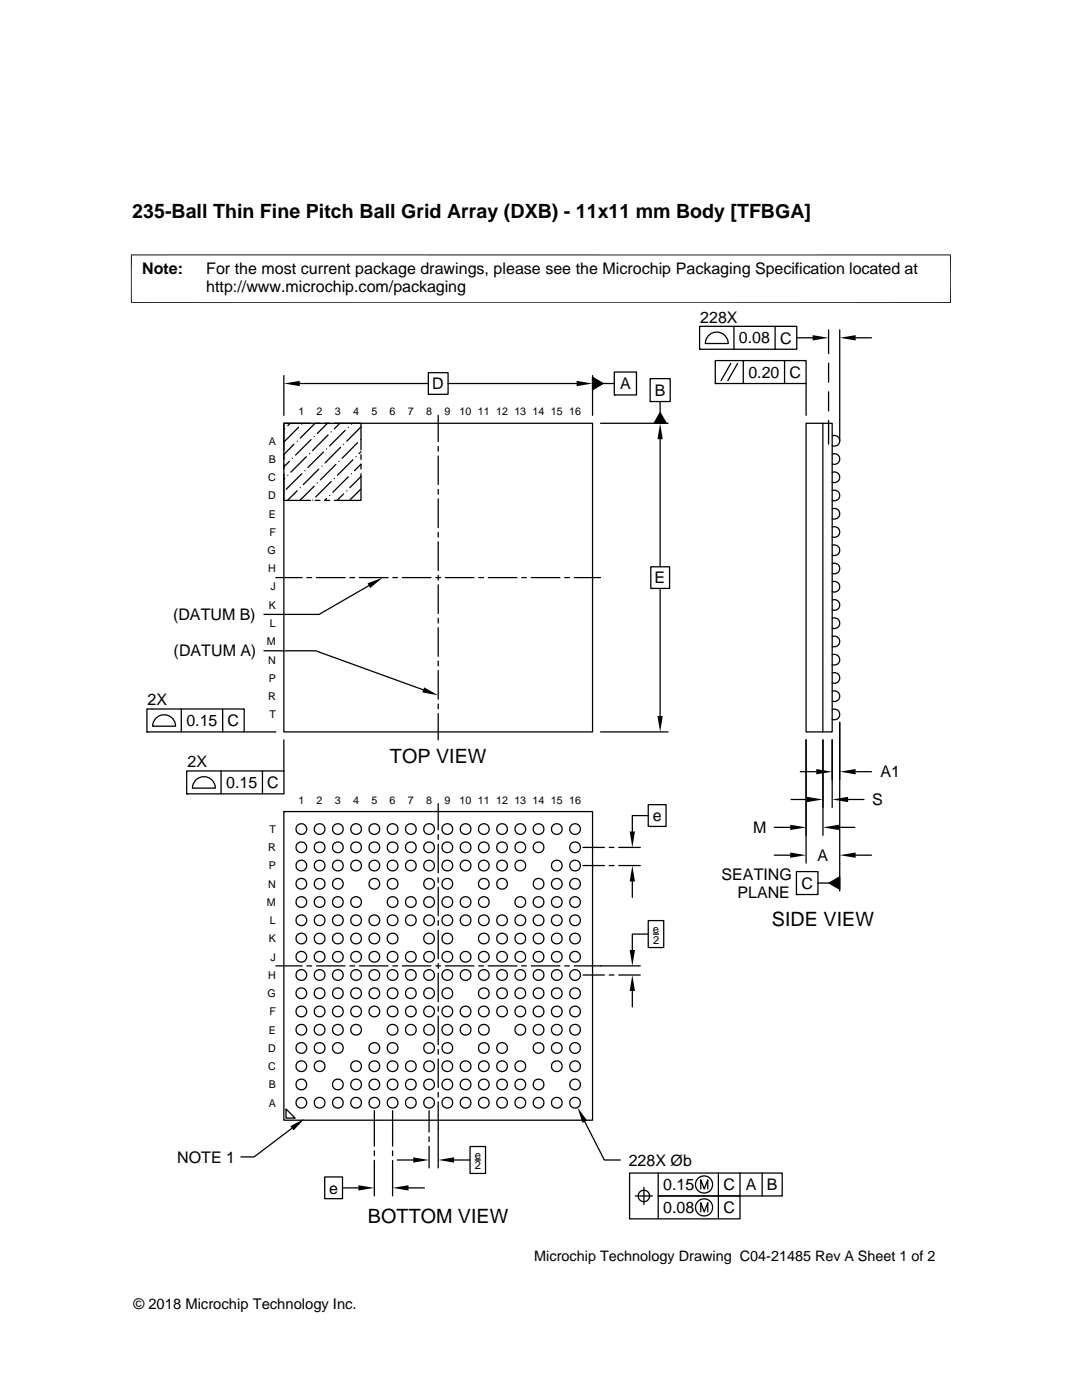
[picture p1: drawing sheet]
<svg xmlns="http://www.w3.org/2000/svg" width="216mm" height="279mm" viewBox="0 0 216 279" stroke-linecap="round" stroke-linejoin="round" font-family="sans-serif">
<g fill="none" stroke="#000" stroke-width=".25">
<path d="M56.6 75v7.9M59.8 76.5h25.7M85.5 74.4h3.9v4.3h-3.9zM89.4 76.5h25.7M118.2 75v7.9M118.2 75.3l2.2 1.2-2.2 1.3zM120.4 76.5h2.2M122.6 74.3h4.4v4.5h-4.4zM122.6 78.8h.1M129.7 75.6h4v4.5h-4zM139.6 65.1h19.4v4.6h-19.4zM139.6 69.7h.1"/>
<path d="M141.5 66.9a2.29 2.29 0 0 1 2.5-.4 2.29 2.29 0 0 1 1.3 2.1h-4.6l.4-1.2zM142.7 72h18.1v4.5h-18.1zM142.7 76.5h.1M145.8 72.5l-1.9 3.5M146.5 65.1v4.6M147.2 72.5l-2 3.5M148.3 72v4.5M154.7 65.1v4.6M156.5 72v4.5M159 67.4h3.2M160.8 76.5v6.4M165.3 65.8v4.8"/>
<path d="M165.3 72.5v3.8M165.3 78.2v3.8M167.6 65.8v22.2M170.7 67.4h3.2M56.6 84.5h61.6v61.6h-61.6zM56.6 84.5h.1M56.6 90.7v1M56.6 92.6v1M56.6 94.6v5.3h5.4M56.8 85.6h.1M56.8 95.5l-.2 .2M57.4 94.8h.1"/>
<path d="M57.7 92.1l-1.1 1.1M57.9 84.5l-.5 .5M58.4 91.5h.1M58.7 88.7l-2.1 2M59.3 88.1h.1M59.3 98l-1.9 1.9M59.6 85.3l-3 2.9M59.9 97.3h.1M60.2 84.6h.1M60.2 94.6l-3.1 3M60.8 93.9h.1M61.1 91.1l-3.1 3.1"/>
<path d="M61.8 90.5h.1M62 84.5h-5.4v5.3M62.1 87.7l-3.1 3.1M62.4 99.8h.1M62.7 87.1h.1M62.7 97l-2.9 2.9M62.9 84.5l-3 2.9M62.9 99.9h1M62.9 84.5h1M63.3 96.4h.1M63.6 93.6l-3.1 3.1M64.2 93h.1"/>
<path d="M64.5 90.2l-3.1 3.1M64.8 84.5h1M65.2 89.6h.1M65.2 99.5l-.4 .4h1M65.3 84.5l-2 2M65.5 86.8l-3.1 3.1M65.8 98.9h.1M66.1 86.2h.1M66.1 96.1l-3.1 3.1M66.7 95.5h.1M66.7 84.5h5.3v5.3M67 92.7l-3.1 3.1"/>
<path d="M67.6 92.1h.1M67.8 84.5l-1.1 1.1M67.9 89.3l-3 3.1M68.6 88.7h.1M68.6 98.6l-1.3 1.3M68.9 85.9l-3.1 3.1M69.2 98h.1M69.5 85.3h.1M69.5 95.2l-3.1 3.1M70.1 94.6h.1M70.3 84.5l-.2 .1M70.4 91.8l-3.1 3"/>
<path d="M71 91.1h.1M71.4 88.3l-3.1 3.2M72 87.7h.1M72 97.6l-2.3 2.3M72 85.2l-2.8 2.9M72 90.1l-.4 .4M72 94.6v5.3h-5.3M72 93.6v-1l-1.3 1.3M72 90.7v1M72 95.1l-2.2 2.2M87.4 82.9v5.2M87.4 89.1v.9"/>
<path d="M87.4 91v5.7M87.4 97.7v.9M87.4 99.6v5.7M119.8 84.5h13.5M129.7 80.1h.1M131.7 87.7v25.4M131.7 82.4l1.2 2.1h-2.4zM131.7 80.1v2.3M160.8 84.5h5.3v61.6h-5.3zM164.2 84.5v61.6M165.3 83.9v4.7M166.1 97.9a1.07 1.07 0 0 1 1.5 1 1.07 1.07 0 0 1-1.5 1"/>
<path d="M166.1 94.3a1.07 1.07 0 0 1 1.5 1 1.07 1.07 0 0 1-1.5 .9M166.1 90.6a1.07 1.07 0 0 1 1.5 1 1.07 1.07 0 0 1-1.5 1M166.1 87a1.07 1.07 0 0 1 1.5 1 1.07 1.07 0 0 1-1.5 .9M55.1 115.3h5.2M61.2 115.3h1M63.1 115.3h5.8M69.8 115.3h1M71.7 115.3h5.7M73.6 116.9l-9.9 5.7h-11M78.4 115.3h.9M80.3 115.3h5.7M87 115.3h.9"/>
<path d="M87.4 106.2v1M87.4 108.1v5.8M87.4 114.8v1M87.4 116.7v5.7M88.9 115.3h5.7M95.5 115.3h1M97.4 115.3h5.7M104.1 115.3h1M106 115.3h5.7M112.7 115.3h.9M114.6 115.3h5.2M129.9 113.1h3.7v4.3h-3.7z"/>
<path d="M131.7 117.4v25.5M166.1 119.8a1.07 1.07 0 0 1 1.5 .9 1.07 1.07 0 0 1-1.5 1M166.1 116.1a1.07 1.07 0 0 1 1.5 1 1.07 1.07 0 0 1-1.5 1M166.1 112.5a1.07 1.07 0 0 1 1.5 1 1.07 1.07 0 0 1-1.5 .9M166.1 108.8a1.07 1.07 0 0 1 1.5 1 1.07 1.07 0 0 1-1.5 1M166.1 105.2a1.07 1.07 0 0 1 1.5 1 1.07 1.07 0 0 1-1.5 .9M166.1 101.6a1.07 1.07 0 0 1 1.5 .9 1.07 1.07 0 0 1-1.5 1M52.7 129.9h10.3l21.5 7.8M87.4 123.4v.9M87.4 125.3v5.7M87.4 131.9v1M87.4 133.8v5.8"/>
<path d="M166.1 138a1.07 1.07 0 0 1 1.5 .9 1.07 1.07 0 0 1-1.5 1M166.1 134.3a1.07 1.07 0 0 1 1.5 1 1.07 1.07 0 0 1-1.5 1M166.1 130.7a1.07 1.07 0 0 1 1.5 1 1.07 1.07 0 0 1-1.5 .9M166.1 127a1.07 1.07 0 0 1 1.5 1 1.07 1.07 0 0 1-1.5 1M166.1 123.4a1.07 1.07 0 0 1 1.5 1 1.07 1.07 0 0 1-1.5 .9M29.3 141.5h19.4v4.6h-19.4zM29.3 146.1h.1M31.3 143.2a2.28 2.28 0 0 1 2.4-.4 2.28 2.28 0 0 1 1.3 2.1h-4.5l.3-1.2zM36.2 141.5v4.6M37.3 153.9h19.4v4.5h-19.4zM37.3 158.4h.1M39.2 155.6a2.28 2.28 0 0 1 2.4-.4 2.28 2.28 0 0 1 1.4 2.1h-4.6l.3-1.2z"/>
<path d="M44.1 153.9v4.5M44.4 141.5v4.6M48.7 146.1h6.4M52.4 153.9v4.5M56.6 147.7v6.2M87.4 140.5v1M87.4 142.4v5.3M119.8 146.1h13.5M157.9 159.6h3.1M159.7 154h3.2M160.8 147.7v24.6M164.2 147.7v19"/>
<path d="M166.1 147.7v13.4M166.1 141.6a1.07 1.07 0 0 1 1.5 1 1.07 1.07 0 0 1-1.5 1M167.6 144.2v33.6M169.2 159.6h3.2M170.7 154h3.2M56.6 162h61.6v61.6h-61.6zM56.6 162h.1M87.4 160.4v5.2M87.4 166.6v.9M87.4 168.5v5.7M87.4 175.2v.9M87.4 177.1v5.7"/>
<path d="M116.3 172.7h4.3M116.3 169.1h4.3M121.6 172.7h.9M121.6 169.1h.9M123.5 172.7h4.3M123.5 169.1h4.3M126.2 175.9v3.2M129.3 160.6h3.6v4.3h-3.6zM129.3 162.8h-3.1v3.1M154.5 165.1h3.2M154.5 170.7h3.2M158.9 173.9h4.3v4.6h-4.3z"/>
<path d="M158.9 178.5h.1M163.2 176.2h2.2M165.4 176.2l2.2-1.2v2.5zM167.4 165.1h3.2M170.7 170.7h3.2M55.1 192.8h5.2M61.2 192.8h1M63.1 192.8h5.8M69.8 192.8h1M71.7 192.8h5.7M78.4 192.8h.9M80.3 192.8h5.7"/>
<path d="M87 192.8h.9M87.4 183.7v1M87.4 185.6v5.7M87.4 192.3v1M87.4 194.2v5.7M88.9 192.8h5.7M95.5 192.8h1M97.4 192.8h5.7M104.1 192.8h1M106 192.8h5.7M112.7 192.8h.9M116.3 194.6h4.3"/>
<path d="M121.6 194.6h.9M123.5 194.6h4.3M126.2 197.8v3.1M127.8 192.8h-13.2M129.3 183.7h3.1v5.4h-3.1zM129.3 186.4h-3.1v3.2M130.4 186.4h1M87.4 200.9v.9M87.4 202.8v5.7M87.4 209.4v1M87.4 211.3v5.8M87.4 218v1"/>
<path d="M87.4 219.9v13.2M57.1 221.3l1.8 1.8h-1.8zM58.3 225.2l-7.6 5.7h-2.6M64.8 234.9h3.5v4.3h-3.5zM68.3 237.1h3.2M74.7 221.7v7M74.7 229.7v.9M74.7 231.6v7.1M78.3 221.7v7M78.3 229.7v.9M78.3 231.6v7.1M79.3 231.5h3.1"/>
<path d="M81.5 237.1h3.2M85.6 221.7v4.2M85.6 226.9v.9M85.6 228.8v4.3M90.6 231.5h3.2M93.8 228.8h3.1v5.4h-3.1zM94.8 231.5h1.1M116.7 223.8l3.9 7.7h3.2M126.8 238.7h3.4M128.5 237v3.4M131.3 234.1v4.6h16.4v4.5h-22.1v-9.1h30.5v4.6h-24.8v4.5M139.8 237.3v-1.8l.7 1.8 .7-1.8v1.8"/>
<path d="M143.3 234.1v9.1M147.7 234.1v4.6M152.1 234.1v4.6M139.8 241.9v-1.9l.7 1.9 .7-1.9v1.9"/>
<circle cx="60.1" cy="176.4" r="1.07"/>
<circle cx="60.1" cy="172.7" r="1.07"/>
<circle cx="60.1" cy="169.1" r="1.07"/>
<circle cx="60.1" cy="165.5" r="1.06"/>
<circle cx="63.8" cy="172.7" r="1.07"/>
<circle cx="63.8" cy="176.4" r="1.07"/>
<circle cx="63.8" cy="169.1" r="1.07"/>
<circle cx="63.8" cy="165.5" r="1.07"/>
<circle cx="67.4" cy="172.7" r="1.07"/>
<circle cx="67.4" cy="176.4" r="1.07"/>
<circle cx="67.4" cy="169.1" r="1.07"/>
<circle cx="67.4" cy="165.5" r="1.07"/>
<circle cx="71" cy="172.7" r="1.07"/>
<circle cx="71" cy="169.1" r="1.07"/>
<circle cx="71" cy="165.5" r="1.07"/>
<circle cx="74.7" cy="169.1" r="1.07"/>
<circle cx="74.7" cy="172.7" r="1.07"/>
<circle cx="74.7" cy="176.4" r="1.07"/>
<circle cx="74.7" cy="165.5" r="1.07"/>
<circle cx="78.3" cy="176.4" r="1.07"/>
<circle cx="78.3" cy="172.7" r="1.07"/>
<circle cx="78.3" cy="169.1" r="1.07"/>
<circle cx="78.3" cy="165.5" r="1.07"/>
<circle cx="82" cy="172.7" r="1.07"/>
<circle cx="82" cy="169.1" r="1.07"/>
<circle cx="82" cy="165.5" r="1.07"/>
<circle cx="85.6" cy="169.1" r="1.07"/>
<circle cx="85.6" cy="172.7" r="1.07"/>
<circle cx="85.6" cy="176.4" r="1.07"/>
<circle cx="85.6" cy="165.5" r="1.07"/>
<circle cx="89.3" cy="176.4" r="1.07"/>
<circle cx="89.3" cy="172.7" r="1.07"/>
<circle cx="89.3" cy="169.1" r="1.07"/>
<circle cx="89.3" cy="165.5" r="1.07"/>
<circle cx="92.9" cy="172.7" r="1.07"/>
<circle cx="92.9" cy="169.1" r="1.07"/>
<circle cx="92.9" cy="165.5" r="1.07"/>
<circle cx="96.5" cy="169.1" r="1.07"/>
<circle cx="96.5" cy="176.4" r="1.07"/>
<circle cx="96.5" cy="172.7" r="1.07"/>
<circle cx="96.5" cy="165.5" r="1.07"/>
<circle cx="100.2" cy="169.1" r="1.07"/>
<circle cx="100.2" cy="176.4" r="1.07"/>
<circle cx="100.2" cy="172.7" r="1.07"/>
<circle cx="100.2" cy="165.5" r="1.07"/>
<circle cx="103.8" cy="172.7" r="1.07"/>
<circle cx="103.8" cy="169.1" r="1.07"/>
<circle cx="103.8" cy="165.5" r="1.07"/>
<circle cx="107.5" cy="176.4" r="1.07"/>
<circle cx="107.5" cy="169.1" r="1.07"/>
<circle cx="107.5" cy="165.5" r="1.07"/>
<circle cx="111.1" cy="172.7" r="1.07"/>
<circle cx="111.1" cy="176.4" r="1.07"/>
<circle cx="111.1" cy="165.5" r="1.07"/>
<circle cx="114.7" cy="176.4" r="1.07"/>
<circle cx="114.7" cy="172.7" r="1.07"/>
<circle cx="114.7" cy="169.1" r="1.07"/>
<circle cx="114.7" cy="165.5" r="1.06"/>
<circle cx="60.1" cy="190.9" r="1.07"/>
<circle cx="60.1" cy="183.7" r="1.07"/>
<circle cx="60.1" cy="180" r="1.07"/>
<circle cx="60.1" cy="187.3" r="1.07"/>
<circle cx="60.1" cy="198.2" r="1.07"/>
<circle cx="60.1" cy="194.6" r="1.07"/>
<circle cx="63.8" cy="180" r="1.07"/>
<circle cx="63.8" cy="190.9" r="1.07"/>
<circle cx="63.8" cy="187.3" r="1.07"/>
<circle cx="63.8" cy="183.7" r="1.07"/>
<circle cx="63.8" cy="194.6" r="1.07"/>
<circle cx="63.8" cy="198.2" r="1.07"/>
<circle cx="67.4" cy="190.9" r="1.07"/>
<circle cx="67.4" cy="180" r="1.07"/>
<circle cx="67.4" cy="187.3" r="1.07"/>
<circle cx="67.4" cy="183.7" r="1.07"/>
<circle cx="67.4" cy="198.2" r="1.07"/>
<circle cx="67.4" cy="194.6" r="1.07"/>
<circle cx="71" cy="187.3" r="1.07"/>
<circle cx="71" cy="198.2" r="1.07"/>
<circle cx="71" cy="183.7" r="1.07"/>
<circle cx="71" cy="190.9" r="1.07"/>
<circle cx="71" cy="180" r="1.07"/>
<circle cx="71" cy="194.6" r="1.07"/>
<circle cx="74.7" cy="187.3" r="1.07"/>
<circle cx="74.7" cy="183.7" r="1.07"/>
<circle cx="74.7" cy="190.9" r="1.07"/>
<circle cx="74.7" cy="198.2" r="1.07"/>
<circle cx="74.7" cy="194.6" r="1.07"/>
<circle cx="78.3" cy="190.9" r="1.07"/>
<circle cx="78.3" cy="183.7" r="1.07"/>
<circle cx="78.3" cy="187.3" r="1.07"/>
<circle cx="78.3" cy="180" r="1.07"/>
<circle cx="78.3" cy="198.2" r="1.07"/>
<circle cx="78.3" cy="194.6" r="1.07"/>
<circle cx="82" cy="198.2" r="1.07"/>
<circle cx="82" cy="190.9" r="1.07"/>
<circle cx="82" cy="180" r="1.07"/>
<circle cx="82" cy="194.6" r="1.07"/>
<circle cx="82" cy="183.7" r="1.07"/>
<circle cx="85.6" cy="183.7" r="1.07"/>
<circle cx="85.6" cy="180" r="1.07"/>
<circle cx="85.6" cy="187.3" r="1.07"/>
<circle cx="85.6" cy="190.9" r="1.07"/>
<circle cx="85.6" cy="198.2" r="1.07"/>
<circle cx="85.6" cy="194.6" r="1.07"/>
<circle cx="89.3" cy="194.6" r="1.07"/>
<circle cx="89.3" cy="198.2" r="1.07"/>
<circle cx="89.3" cy="180" r="1.07"/>
<circle cx="89.3" cy="187.3" r="1.07"/>
<circle cx="89.3" cy="190.9" r="1.07"/>
<circle cx="89.3" cy="183.7" r="1.07"/>
<circle cx="92.9" cy="194.6" r="1.07"/>
<circle cx="92.9" cy="190.9" r="1.07"/>
<circle cx="92.9" cy="180" r="1.07"/>
<circle cx="92.9" cy="183.7" r="1.07"/>
<circle cx="96.5" cy="194.6" r="1.07"/>
<circle cx="96.5" cy="198.2" r="1.07"/>
<circle cx="96.5" cy="190.9" r="1.07"/>
<circle cx="96.5" cy="187.3" r="1.07"/>
<circle cx="96.5" cy="183.7" r="1.07"/>
<circle cx="96.5" cy="180" r="1.07"/>
<circle cx="100.2" cy="198.2" r="1.07"/>
<circle cx="100.2" cy="194.6" r="1.07"/>
<circle cx="100.2" cy="183.7" r="1.07"/>
<circle cx="100.2" cy="187.3" r="1.07"/>
<circle cx="100.2" cy="190.9" r="1.07"/>
<circle cx="103.8" cy="194.6" r="1.07"/>
<circle cx="103.8" cy="187.3" r="1.07"/>
<circle cx="103.8" cy="198.2" r="1.07"/>
<circle cx="103.8" cy="190.9" r="1.07"/>
<circle cx="103.8" cy="180" r="1.07"/>
<circle cx="103.8" cy="183.7" r="1.07"/>
<circle cx="107.5" cy="198.2" r="1.07"/>
<circle cx="107.5" cy="194.6" r="1.07"/>
<circle cx="107.5" cy="190.9" r="1.07"/>
<circle cx="107.5" cy="187.3" r="1.07"/>
<circle cx="107.5" cy="180" r="1.07"/>
<circle cx="107.5" cy="183.7" r="1.07"/>
<circle cx="111.1" cy="194.6" r="1.07"/>
<circle cx="111.1" cy="198.2" r="1.07"/>
<circle cx="111.1" cy="183.7" r="1.07"/>
<circle cx="111.1" cy="190.9" r="1.07"/>
<circle cx="111.1" cy="187.3" r="1.07"/>
<circle cx="111.1" cy="180" r="1.07"/>
<circle cx="114.7" cy="198.2" r="1.07"/>
<circle cx="114.7" cy="194.6" r="1.07"/>
<circle cx="114.7" cy="183.7" r="1.07"/>
<circle cx="114.7" cy="180" r="1.07"/>
<circle cx="114.7" cy="190.9" r="1.07"/>
<circle cx="114.7" cy="187.3" r="1.07"/>
<circle cx="60.1" cy="212.8" r="1.07"/>
<circle cx="60.1" cy="201.9" r="1.07"/>
<circle cx="60.1" cy="205.5" r="1.07"/>
<circle cx="60.1" cy="209.1" r="1.07"/>
<circle cx="60.1" cy="216.4" r="1.07"/>
<circle cx="63.8" cy="212.8" r="1.07"/>
<circle cx="63.8" cy="201.9" r="1.07"/>
<circle cx="63.8" cy="205.5" r="1.07"/>
<circle cx="63.8" cy="209.1" r="1.07"/>
<circle cx="67.4" cy="201.9" r="1.07"/>
<circle cx="67.4" cy="216.4" r="1.07"/>
<circle cx="67.4" cy="209.1" r="1.07"/>
<circle cx="67.4" cy="205.5" r="1.07"/>
<circle cx="71" cy="201.9" r="1.07"/>
<circle cx="71" cy="212.8" r="1.07"/>
<circle cx="71" cy="205.5" r="1.07"/>
<circle cx="71" cy="216.4" r="1.07"/>
<circle cx="74.7" cy="209.1" r="1.07"/>
<circle cx="74.7" cy="201.9" r="1.07"/>
<circle cx="74.7" cy="212.8" r="1.07"/>
<circle cx="74.7" cy="216.4" r="1.07"/>
<circle cx="78.3" cy="212.8" r="1.07"/>
<circle cx="78.3" cy="201.9" r="1.07"/>
<circle cx="78.3" cy="216.4" r="1.07"/>
<circle cx="78.3" cy="209.1" r="1.07"/>
<circle cx="78.3" cy="205.5" r="1.07"/>
<circle cx="82" cy="201.9" r="1.07"/>
<circle cx="82" cy="212.8" r="1.07"/>
<circle cx="82" cy="205.5" r="1.07"/>
<circle cx="82" cy="216.4" r="1.07"/>
<circle cx="85.6" cy="209.1" r="1.07"/>
<circle cx="85.6" cy="212.8" r="1.07"/>
<circle cx="85.6" cy="201.9" r="1.07"/>
<circle cx="85.6" cy="205.5" r="1.07"/>
<circle cx="85.6" cy="216.4" r="1.07"/>
<circle cx="89.3" cy="205.5" r="1.07"/>
<circle cx="89.3" cy="212.8" r="1.07"/>
<circle cx="89.3" cy="216.4" r="1.07"/>
<circle cx="89.3" cy="201.9" r="1.07"/>
<circle cx="89.3" cy="209.1" r="1.07"/>
<circle cx="92.9" cy="205.5" r="1.07"/>
<circle cx="92.9" cy="201.9" r="1.07"/>
<circle cx="92.9" cy="216.4" r="1.07"/>
<circle cx="92.9" cy="212.8" r="1.07"/>
<circle cx="96.5" cy="212.8" r="1.07"/>
<circle cx="96.5" cy="201.9" r="1.07"/>
<circle cx="96.5" cy="209.1" r="1.07"/>
<circle cx="96.5" cy="216.4" r="1.07"/>
<circle cx="96.5" cy="205.5" r="1.07"/>
<circle cx="100.2" cy="201.9" r="1.07"/>
<circle cx="100.2" cy="212.8" r="1.07"/>
<circle cx="100.2" cy="209.1" r="1.07"/>
<circle cx="100.2" cy="216.4" r="1.07"/>
<circle cx="103.8" cy="201.9" r="1.07"/>
<circle cx="103.8" cy="216.4" r="1.07"/>
<circle cx="103.8" cy="212.8" r="1.07"/>
<circle cx="103.8" cy="205.5" r="1.07"/>
<circle cx="107.5" cy="216.4" r="1.07"/>
<circle cx="107.5" cy="205.5" r="1.07"/>
<circle cx="107.5" cy="209.1" r="1.07"/>
<circle cx="107.5" cy="201.9" r="1.07"/>
<circle cx="111.1" cy="201.9" r="1.07"/>
<circle cx="111.1" cy="209.1" r="1.07"/>
<circle cx="111.1" cy="212.8" r="1.07"/>
<circle cx="111.1" cy="205.5" r="1.07"/>
<circle cx="114.7" cy="216.4" r="1.07"/>
<circle cx="114.7" cy="201.9" r="1.07"/>
<circle cx="114.7" cy="209.1" r="1.07"/>
<circle cx="114.7" cy="212.8" r="1.07"/>
<circle cx="114.7" cy="205.5" r="1.07"/>
<circle cx="60.1" cy="220.1" r="1.06"/>
<circle cx="63.8" cy="220.1" r="1.07"/>
<circle cx="67.4" cy="220.1" r="1.07"/>
<circle cx="71" cy="220.1" r="1.07"/>
<circle cx="74.7" cy="220.1" r="1.07"/>
<circle cx="78.3" cy="220.1" r="1.07"/>
<circle cx="82" cy="220.1" r="1.07"/>
<circle cx="85.6" cy="220.1" r="1.07"/>
<circle cx="89.3" cy="220.1" r="1.07"/>
<circle cx="92.9" cy="220.1" r="1.07"/>
<circle cx="96.5" cy="220.1" r="1.07"/>
<circle cx="100.2" cy="220.1" r="1.07"/>
<circle cx="103.8" cy="220.1" r="1.07"/>
<circle cx="107.5" cy="220.1" r="1.07"/>
<circle cx="111.1" cy="220.1" r="1.07"/>
<circle cx="114.7" cy="220.1" r="1.06"/>
<circle cx="128.5" cy="238.7" r="1.14"/>
<circle cx="140.5" cy="236.4" r="1.71"/>
<circle cx="140.5" cy="241" r="1.71"/>
</g>
<g fill="#000">
<path d="M56.6 76.5l3.2-.5v1.1zM115.1 76l3.1 .5-3.1 .6zM118.2 75.3l2.2 1.2-2.2 1.3zM162.2 66.9l3.1 .5-3.1 .5zM167.6 67.4l3.1-.5v1zM131.7 84.5l.5 3.2h-1zM131.7 82.4l1.2 2.1h-2.4zM73.3 116.4l3-1.1-2.4 2zM84.6 137.2l2.8 1.6-3.1-.6zM131.2 142.9h1l-.5 3.2zM161 159l3.2 .6-3.2 .5zM162.9 153.5l3.2 .5-3.2 .5z"/>
<path d="M166.1 159.6l3.1-.6v1.1zM167.6 154l3.1-.5v1zM126.2 172.7l.5 3.2h-1.1zM125.6 165.9h1.1l-.5 3.2zM157.7 164.6l3.1 .5-3.1 .6zM157.7 170.1l3.1 .6-3.1 .5zM164.2 165.1l3.2-.5v1.1zM165.4 176.2l2.2-1.2v2.5zM167.6 170.7l3.1-.6v1.1zM126.2 194.6l.5 3.2h-1.1zM125.6 189.6h1.1l-.5 3.2zM57.9 224.7l2.9-1.4-2.2 2.3z"/>
<path d="M71.5 236.5l3.2 .6-3.2 .5zM78.3 237.1l3.2-.6v1.1zM82.4 231l3.2 .5-3.2 .5zM87.4 231.5l3.2-.5v1zM115.2 221l1.9 2.6-.9 .5z"/>
</g>
<path d="M26.1 50.9h163.7M26.2 50.8v9.7M189.7 50.8v9.7M26.1 60.4h163.7" fill="none" stroke="#000" stroke-width=".2"/>
<g font-size="3.9">
<text x="26.4" y="43.5">235-Ball Thin Fine Pitch Ball Grid Array (DXB) - 11x11 mm Body [TFBGA]</text>
<text x="77.8" y="152.3">TOP VIEW</text>
<text x="154" y="184.8">SIDE VIEW</text>
<text x="73.4" y="244">BOTTOM VIEW</text>
</g>
<g font-size="3.2">
<text x="28.4" y="54.6">Note:</text>
<text x="41.1" y="58.3">http://www.microchip.com/packaging</text>
<text x="41.1" y="54.6">For the most current package drawings, please see the Microchip Packaging Specification located at</text>
<text x="139.7" y="64.4">228X</text>
<text x="147.4" y="68.5">0.08</text>
<text x="155.7" y="68.6">C</text>
<text x="86.3" y="77.7">D</text>
<text x="123.7" y="77.7">A</text>
<text x="149.3" y="75.4">0.20</text>
<text x="157.5" y="75.4">C</text>
<text x="130.6" y="79">B</text>
<text x="130.6" y="116.4">E</text>
<text x="34.5" y="123.8">(DATUM B)</text>
<text x="34.6" y="131">(DATUM A)</text>
<text x="29.5" y="140.7">2X</text>
<text x="37.2" y="144.9">0.15</text>
<text x="45.4" y="144.9">C</text>
<text x="37.4" y="153.1">2X</text>
<text x="175.7" y="155.2">A1</text>
<text x="45.1" y="157.3">0.15</text>
<text x="53.3" y="157.3">C</text>
<text x="174" y="160.7">S</text>
<text x="130.2" y="163.9">e</text>
<text x="150.3" y="166.3">M</text>
<text x="163.1" y="171.8">A</text>
<text x="144" y="175.5">SEATING</text>
<text x="147.2" y="179.2">PLANE</text>
<text x="159.9" y="177.4">C</text>
<text x="35.3" y="232.1">NOTE 1</text>
<text x="125.5" y="232.6">228X Øb</text>
<text x="65.7" y="238.2">e</text>
<text x="132.3" y="237.5">0.15</text>
<text x="144.3" y="237.5">C</text>
<text x="148.8" y="237.5">A</text>
<text x="153" y="237.5">B</text>
<text x="132.3" y="242.1">0.08</text>
<text x="144.3" y="242.1">C</text>
</g>
<g font-size="2.9">
<text x="106.6" y="251.7">Microchip Technology Drawing C04-21485 Rev A Sheet 1 of 2</text>
<text x="26.6" y="261.3">© 2018 Microchip Technology Inc.</text>
</g>
<g font-size="2.2">
<text x="130.3" y="186.2">e</text>
<text x="130.3" y="188.3">2</text>
<text x="94.7" y="231.2">e</text>
<text x="94.7" y="233.4">2</text>
</g>
<g font-size="2.1">
<text x="59.5" y="82.9">1</text>
<text x="63.2" y="82.9">2</text>
<text x="66.8" y="82.9">3</text>
<text x="70.5" y="82.9">4</text>
<text x="74.1" y="82.9">5</text>
<text x="77.7" y="82.9">6</text>
<text x="81.4" y="82.9">7</text>
<text x="85" y="82.9">8</text>
<text x="88.7" y="82.9">9</text>
<text x="91.7" y="82.9">10 11 12 13 14 15 16</text>
<text x="53.6" y="88.7">A</text>
<text x="53.6" y="92.4">B</text>
<text x="53.5" y="96">C</text>
<text x="53.5" y="99.7">D</text>
<text x="53.6" y="103.3">E</text>
<text x="53.8" y="106.9">F</text>
<text x="53.4" y="110.6">G</text>
<text x="53.5" y="114.2">H</text>
<text x="54" y="117.8">J</text>
<text x="53.6" y="121.5">K</text>
<text x="53.9" y="125.1">L</text>
<text x="53.3" y="128.8">M</text>
<text x="53.5" y="132.4">N</text>
<text x="53.6" y="136.1">P</text>
<text x="53.5" y="139.7">R</text>
<text x="53.8" y="143.3">T</text>
<text x="59.5" y="160.4">1</text>
<text x="63.2" y="160.4">2</text>
<text x="66.8" y="160.4">3</text>
<text x="70.5" y="160.4">4</text>
<text x="74.1" y="160.4">5</text>
<text x="77.7" y="160.4">6</text>
<text x="81.4" y="160.4">7</text>
<text x="85" y="160.4">8</text>
<text x="88.7" y="160.4">9</text>
<text x="91.7" y="160.4">10 11 12 13 14 15 16</text>
<text x="53.8" y="166.2">T</text>
<text x="53.5" y="169.9">R</text>
<text x="53.6" y="173.5">P</text>
<text x="53.5" y="177.1">N</text>
<text x="53.3" y="180.8">M</text>
<text x="53.9" y="184.4">L</text>
<text x="53.6" y="188.1">K</text>
<text x="54" y="191.7">J</text>
<text x="53.5" y="195.3">H</text>
<text x="53.4" y="199">G</text>
<text x="53.8" y="202.6">F</text>
<text x="53.5" y="209.9">D</text>
<text x="53.6" y="206.3">E</text>
<text x="53.5" y="213.6">C</text>
<text x="53.6" y="220.8">A</text>
<text x="53.6" y="217.2">B</text>
</g>
</svg>
